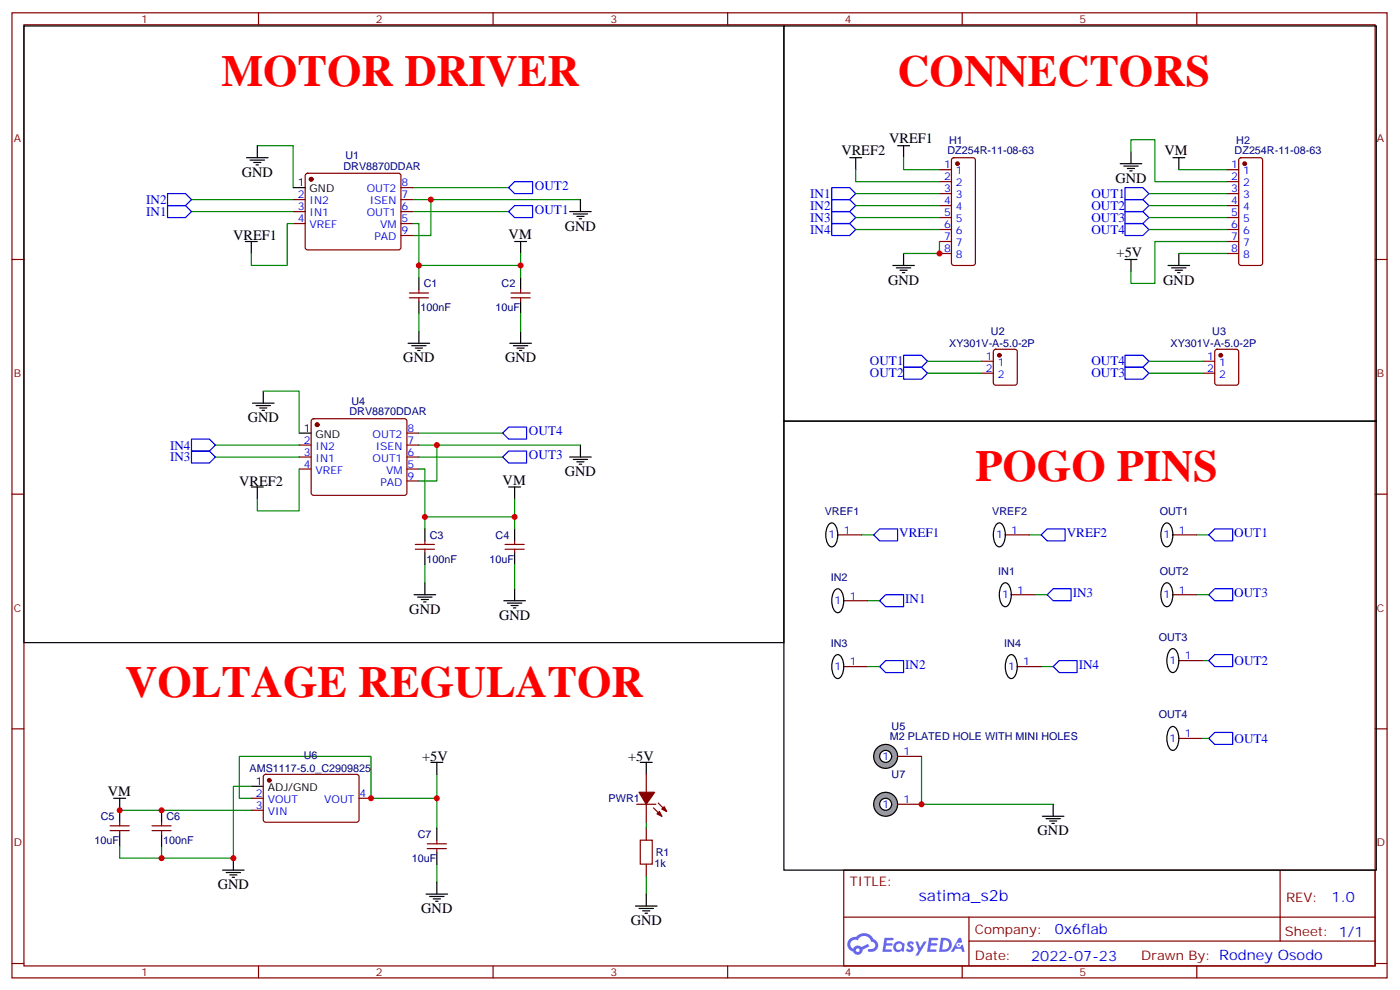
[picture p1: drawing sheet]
<svg xmlns="http://www.w3.org/2000/svg" width="413mm" height="292mm" viewBox="0 0 413 292" stroke-linecap="round" stroke-linejoin="round" font-family="sans-serif">
<g fill="none" stroke="#870000" stroke-width=".35">
<path d="M3.5 3.8h405.4v284.3h-405.4zM7.1 7.3h398.2v277.3h-398.2zM76.2 3.8v3.5M145.3 3.8v3.5M214.5 3.8v3.5M283.6 3.8v3.5M352.8 3.8v3.5M3.5 76.4h3.6M405.3 76.4h3.6M3.5 145.6h3.6M405.3 145.6h3.6M3.5 214.7h3.6"/>
<path d="M405.3 214.7h3.6M248.7 256.4h156.6v28.2h-156.6zM377.3 256.4v20.9M248.7 270.2h156.5M285.6 277.3h119.6M285.6 270.2v14.1M3.5 283.9h3.6M76.2 284.6v3.5M145.3 284.6v3.5M214.5 284.6v3.5M283.6 284.6v3.5M352.8 284.6v3.5"/>
<path d="M405.3 283.9h3.6"/>
</g>
<g fill="#5487ff">
<path d="M267.7 277.5a1.22 1.22 0 0 1 1.7 .3l-.4 .6a.47 .47 0 0 0-.3-.4 .47 .47 0 0 0-.5 .2l.1 .2a1.14 1.14 0 0 1 .8 1.7 1.14 1.14 0 0 1-1.9 0l-.2-.2 .5-.5 .7 .4a.29 .29 0 0 0 .3-.2 .29 .29 0 0 0-.2-.4 1.04 1.04 0 0 1-.6-1.7z"/>
<path d="M260.7 276.3h2.4l.3 .2-.2 .5h-1.8l-.1 .9h1.5l.3 .4-.3 .3h-1.6l-.2 1.1 1.7 .1 .2 .3-.2 .3h-2.6z"/>
<path d="M273.8 276.3h2.4l.3 .2-.1 .5h-1.8l-.2 .9h1.6l.3 .4-.4 .3h-1.6l-.1 1.1 1.7 .1 .2 .3-.2 .3h-2.6z"/>
<path d="M282.6 276.3h.7l.3 1.2-.6 .4a.69 .69 0 0 0-1 .2 .69 .69 0 0 0 .4 1 .69 .69 0 0 0 .9-.6l.5-.3 .6 2.2h-.8l-.2-.8h-1.8l-.5 .8h-.8z"/>
<path d="M269.8 277.4h.8l.6 1.8 1.1-1.8h.9l-2.6 4.2h-.8l.9-1.6z"/>
<path d="M277.4 276.3l-.6 4.1h1.3a2.11 2.11 0 0 0 2.5-2.1 2.11 2.11 0 0 0-2.5-2zM278.1 277a1.39 1.39 0 0 1 1.7 1.4 1.39 1.39 0 0 1-1.8 1.3h-.3z"/>
<path d="M263.7 277.9a1.54 1.54 0 0 0-.1 2.2 1.54 1.54 0 0 0 2.2 .1l.6 .2 .3-2.3-.2-.2h-.4a1.49 1.49 0 0 0-2.4 0zM264 278.9a.94 .94 0 0 1 1.8 0 .94 .94 0 0 1-1.8 0z"/>
<path d="M250.4 276.7a2.18 2.18 0 0 0 1.1 3.7 1.44 1.44 0 0 0 1.6 .9 1.44 1.44 0 0 0 1.2-1.5l2-1-.5-.7-1.9 .9a1.47 1.47 0 0 0-2.4 .5 1.39 1.39 0 0 1-.7-2 1.39 1.39 0 0 1 2-.4 2.12 2.12 0 0 1 2.2-1.3 2.12 2.12 0 0 1 1.9 1.7 1.14 1.14 0 0 1 1.1 1.4 1.14 1.14 0 0 1-1.7 .7 .43 .43 0 0 0-.5 .4 .43 .43 0 0 0 .4 .5 1.98 1.98 0 0 0 2.5-1.3 1.98 1.98 0 0 0-1.2-2.5 3.1 3.1 0 0 0-5.3-.7l-.9 .1zM252.3 280a.55 .55 0 0 1 1.1 0 .55 .55 0 0 1-1.1 0z"/>
<circle cx="282.6" cy="278.4" r=".26"/>
</g>
<g fill="none" stroke="#00f" stroke-width=".35">
<path d="M49.4 57h5.3l1.7 1.8-1.7 1.8h-5.3zM149.9 55.3l1.8-1.8h5.3v3.5h-5.3zM245.2 55.3h5.3l1.7 1.7-1.7 1.8h-5.3zM245.2 58.8h5.3l1.7 1.8-1.7 1.7h-5.3zM331.6 55.3h5.3l1.8 1.7-1.8 1.8h-5.3zM331.6 58.8h5.3l1.8 1.8-1.8 1.7h-5.3zM49.4 60.6h5.3l1.7 1.7-1.7 1.8h-5.3zM149.9 62.3l1.8-1.7h5.3v3.5h-5.3zM245.2 62.3h5.3l1.7 1.8-1.7 1.8h-5.3zM245.2 65.9h5.3l1.7 1.7-1.7 1.8h-5.3zM331.6 62.3h5.3l1.8 1.8-1.8 1.8h-5.3zM331.6 65.9h5.3l1.8 1.7-1.8 1.8h-5.3z"/>
<path d="M56.4 132.9h5.3l1.8 1.8-1.8 1.7h-5.3zM56.4 129.4h5.3l1.8 1.7-1.8 1.8h-5.3zM148.2 127.6l1.7-1.8h5.3v3.6h-5.3zM148.2 134.7l1.7-1.8h5.3v3.5h-5.3zM257.5 157.6l1.8-1.8h5.3v3.5h-5.3zM306.9 157.6l1.8-1.8h5.3v3.5h-5.3zM358.1 155.8h5.3v3.5h-5.3l-1.8-1.7zM259.3 177l1.8-1.8h5.2v3.6h-5.2zM310.4 173.5h5.3v3.5h-5.3l-1.7-1.8zM356.3 175.2l1.8-1.7h5.3v3.5h-5.3zM259.3 196.4l1.8-1.8h5.2v3.6h-5.2zM310.4 196.4l1.8-1.8h5.3v3.6h-5.3z"/>
<path d="M356.3 194.6l1.8-1.7h5.3v3.5h-5.3zM356.3 217.6l1.8-1.8h5.3v3.5h-5.3z"/>
</g>
<g fill="none" stroke="#870000" stroke-width=".35">
<path d="M86.4 58.8h3.6M90.2 51.3l.5-.3h26.8l.5 .3 .2 .5v21.1l-.3 .5-.4 .2h-26.8l-.5-.2-.2-.5v-21.1zM118.2 58.8h3.5M118.2 55.3h3.5M276.9 50h3.6M276.9 53.5h3.6M276.9 57h3.6M280.7 46.7l.5-.2h5.6l.5 .2 .2 .5v30.3l-.2 .5-.5 .2h-5.6l-.5-.2-.2-.5v-30.3zM361.6 50h3.5M361.6 53.5h3.5M361.6 57h3.5M365.4 46.7l.4-.2h5.7l.5 .2 .2 .5v30.3l-.3 .5-.4 .2h-5.7l-.5-.2-.2-.5v-30.3z"/>
<path d="M86.4 62.3h3.6M86.4 65.9h3.6M118.2 62.3h3.5M118.2 65.9h3.5M118.2 69.4h3.5M276.9 60.6h3.6M276.9 64.1h3.6M276.9 67.6h3.6M276.9 71.2h3.6M276.9 74.7h3.6M361.6 60.6h3.5M361.6 64.1h3.5"/>
<path d="M361.6 67.6h3.5M361.6 71.2h3.5M361.6 74.7h3.5M88.2 131.1h3.5M88.2 134.7h3.5M88.2 138.2h3.5M92 123.6l.4-.2h26.8l.5 .2 .2 .5v21.1l-.2 .5-.5 .2h-26.8l-.5-.2-.2-.5v-21.1zM119.9 131.1h3.6M119.9 134.7h3.6M119.9 138.2h3.6M119.9 127.6h3.6M119.9 141.7h3.6"/>
<path d="M246.9 157.6h7.1M296.3 157.6h7.1M345.7 157.6h7.1M248.7 177h7.1M298.1 175.2h7.1M345.7 175.2h7.1M248.7 196.4h7.1M299.9 196.4h7M347.5 194.6h7M347.5 217.6h7"/>
</g>
<g fill="none" stroke="#000" stroke-width=".35">
<path d="M231.1 7.7h174.6v116.4h-174.6zM72.7 46.5h6.3M73.7 47.2h4.3M74.8 47.9h2.1M75.5 48.6h.7M75.8 42.9v3.6M86.4 55.3h3.6M171.1 58.8v3.5M250.5 46.5h3.5M252.2 46.5v3.5M264.6 42.9h3.5M266.3 42.9v3.6"/>
<path d="M345.7 46.5h3.5M347.5 46.5v3.5M72.3 71.2h3.5M74.1 71.2v3.5M151.7 71.2h3.5M153.5 71.2v3.5M167.9 62.3h6.4M169 63h4.2M170 63.7h2.2M170.7 64.5h.7M263.2 78.2h6.3M264.2 78.9h4.3"/>
<path d="M265.3 79.6h2.1M266.3 74.7v3.5M344.3 78.2h6.4M345.4 78.9h4.2M346.4 79.6h2.1M347.5 74.7v3.5M266 80.3h.7M347.1 80.3h.7M74.4 118.8h6.4M75.5 119.5h4.2M77.6 115.3v3.5M76.6 120.2h2.1"/>
<path d="M77.3 120.9h.7M88.2 127.6h3.5M167.9 134.7h6.4M169 135.4h4.2M170 136.1h2.2M170.7 136.8h.7M171.1 131.1v3.6M231.1 124.1h174.6v132.3h-174.6zM74.1 143.5h3.5M75.8 143.5v3.5M149.9 143.5h3.6M151.7 143.5v3.5"/>
<path d="M244.4 154.4a1.31 1.31 0 0 1 1.4-.2 1.31 1.31 0 0 1 .8 1.2 5.3 5.3 0 0 1-1 5.6 1.77 1.77 0 0 1-2-1.9l-.1-2.3 .3-1.4zM293.8 154.4a1.31 1.31 0 0 1 1.4-.2 1.31 1.31 0 0 1 .7 1.2 5.3 5.3 0 0 1-.9 5.6 1.77 1.77 0 0 1-2-1.9l-.1-2.3 .3-1.4zM343.2 154.4a1.31 1.31 0 0 1 1.4-.2 1.31 1.31 0 0 1 .7 1.2 5.3 5.3 0 0 1-.9 5.6 1.77 1.77 0 0 1-2-1.9l-.2-2.3 .4-1.4zM246.2 173.8a1.31 1.31 0 0 1 1.3-.2 1.31 1.31 0 0 1 .8 1.2 5.3 5.3 0 0 1-1 5.6 1.77 1.77 0 0 1-1.9-1.9l-.2-2.3 .4-1.4zM295.6 172.1a1.31 1.31 0 0 1 1.3-.2 1.31 1.31 0 0 1 .8 1.1 5.3 5.3 0 0 1-1 5.7 1.77 1.77 0 0 1-2-1.9l-.1-2.4 .4-1.4zM343.2 172.1a1.31 1.31 0 0 1 1.4-.2 1.31 1.31 0 0 1 .7 1.1 5.3 5.3 0 0 1-.9 5.7 1.77 1.77 0 0 1-2-1.9l-.2-2.4 .4-1.4zM246.2 193.2a1.31 1.31 0 0 1 1.3-.2 1.31 1.31 0 0 1 .8 1.2 5.3 5.3 0 0 1-1 5.6 1.77 1.77 0 0 1-1.9-1.9l-.2-2.3 .4-1.4zM297.3 193.2a1.31 1.31 0 0 1 1.4-.2 1.31 1.31 0 0 1 .8 1.2 5.3 5.3 0 0 1-1 5.6 1.77 1.77 0 0 1-2-1.9l-.1-2.3 .3-1.4zM344.9 191.5a1.31 1.31 0 0 1 1.4-.2 1.31 1.31 0 0 1 .8 1.1 5.3 5.3 0 0 1-1 5.7 1.77 1.77 0 0 1-2-1.9l-.1-2.4 .3-1.4zM344.9 214.4a1.31 1.31 0 0 1 1.4-.2 1.31 1.31 0 0 1 .8 1.2 5.3 5.3 0 0 1-1 5.6 1.77 1.77 0 0 1-2-1.9l-.1-2.4 .3-1.3zM310.4 237v3.5M307.3 240.5h6.3"/>
<path d="M308.3 241.2h4.3M309.4 241.9h2.1M310.1 242.6h.7"/>
</g>
<g fill="none" stroke="#008700" stroke-width=".35">
<path d="M56.4 58.8h30M75.8 42.9h10.6v12.4M121.7 58.8h49.4M121.7 55.3h28.2M127 58.8v10.6h-5.3M252.2 50v3.5h24.7M252.2 57h24.7M266.3 46.5v3.5h10.6M338.7 57h22.9M56.4 62.3h30M121.7 62.3h28.2M252.2 60.6h24.7"/>
<path d="M252.2 64.1h24.7M252.2 67.6h24.7M276.9 71.2v3.5h-10.6M338.7 60.6h22.9M338.7 64.1h22.9M338.7 67.6h22.9M77.6 115.3h10.6v12.3M63.5 131.1h24.7M63.5 134.7h24.7M123.5 131.1h47.6M123.5 134.7h24.7M123.5 127.6h24.7"/>
<path d="M128.8 131.1v10.6h-5.3M254 157.6h3.5M303.4 157.6h3.5M352.8 157.6h3.5M255.8 177h3.5M305.2 175.2h3.5M352.8 175.2h3.5M255.8 196.4h3.5M306.9 196.4h3.5M354.5 194.6h1.8M354.5 217.6h1.8M271.6 222.8v14.2h38.8"/>
</g>
<g fill="#870000" stroke="#870000" stroke-width=".35">
<circle cx="91.7" cy="52.8" r=".53"/>
<circle cx="93.5" cy="125.1" r=".53"/>
<circle cx="282.2" cy="48.2" r=".53"/>
<circle cx="366.9" cy="48.2" r=".53"/>
</g>
<circle cx="261.1" cy="237" r="3.5" fill="#999" stroke="#000" stroke-width=".35"/>
<circle cx="261.1" cy="237" r="1.76" fill="#fff" stroke="#000" stroke-width=".35"/>
<path d="M264.6 237h7" fill="none" stroke="#870000" stroke-width=".35"/>
<circle cx="261.1" cy="222.8" r="3.5" fill="#999" stroke="#000" stroke-width=".35"/>
<circle cx="261.1" cy="222.8" r="1.76" fill="#fff" stroke="#000" stroke-width=".35"/>
<g fill="none" stroke="#870000" stroke-width=".35">
<path d="M120.6 86.3h5.7M120.6 87.7h5.7M123.5 85.3v1M123.5 87.7v1.1M150.6 86.3h5.7M150.6 87.7h5.7M153.5 85.3v1M153.5 87.7v1.1M289.3 106.4h3.5M289.3 110h3.5M293 103.1l.5-.2h5.7l.6 .4 .1 9.5-.5 .6-5.9 .1-.6-.5-.1-9.4zM354.5 106.4h3.6"/>
<path d="M354.5 110h3.6M358.3 103.1l.5-.2h5.6l.7 .4v9.5l-.4 .6-5.9 .1-.7-.5v-9.4zM125.2 159.3v1.1M151.7 159.3v1.1M122.4 160.4h5.7M122.4 161.8h5.7M125.2 161.8v1.1M148.9 160.4h5.6M148.9 161.8h5.6M151.7 161.8v1.1M74.1 235.2h3.5M74.1 238.7h3.5"/>
<path d="M77.8 228.3l.5-.2 27.1 .1 .4 .6v13l-.7 .5-27.1-.1-.4-.7v-12.7zM105.8 235.2h3.6M187.7 237h5.6M190.5 228.1v5.3M190.5 237v5.3M192.6 238l2.5 2.5M194 236.6l2.5 2.5M264.6 222.8h7M32.5 244.7h5.6M32.5 243.3h5.6M35.3 242.3v1M35.3 244.7v1.1"/>
<path d="M44.8 244.7h5.6M44.8 243.3h5.6M47.6 242.3v1M47.6 244.7v1.1M125.9 248.6h5.7M125.9 250h5.7M128.8 247.5v1.1M128.8 250v1.1M190.5 244v3.5M190.5 254.6v3.5"/>
</g>
<g fill="#870000" stroke="#870000" stroke-width=".35">
<path d="M193.7 239.8l.7-.7 .7 1.4z"/>
<path d="M195.1 238.4l.7-.7 .7 1.4z"/>
<path d="M188.4 233.4h4.6l-2.5 3.6z"/>
<circle cx="294.6" cy="104.7" r=".53"/>
<circle cx="359.8" cy="104.7" r=".53"/>
<circle cx="79.4" cy="229.9" r=".53"/>
</g>
<path d="M266.3 104.7h5.3l1.8 1.7-1.8 1.8h-5.3zM266.3 108.2h5.3l1.8 1.8-1.8 1.7h-5.3zM331.6 104.7h5.3l1.8 1.7-1.8 1.8h-5.3zM331.6 108.2h5.3l1.8 1.8-1.8 1.7h-5.3z" fill="none" stroke="#00f" stroke-width=".35"/>
<g fill="none" stroke="#008700" stroke-width=".35">
<path d="M333.4 44.7v-3.5h7v12.3h21.2M347.5 50h14.1M86.4 65.9h-1.7v12.3h-10.6v-3.5M121.7 65.9h1.8v12.3h30v-3.5M123.5 78.2v3.5M153.5 78.2v3.5M347.5 74.7h14.1M361.6 71.2h-21.2v12.3h-7v-3.5M123.5 92.3v5.3M153.5 92.3v5.3M273.4 106.4h15.9M273.4 110h15.9"/>
<path d="M338.7 106.4h15.8M338.7 110h15.8M88.2 138.2v12.3h-12.4v-3.5M123.5 138.2h1.7v14.1h26.5v-5.3M125.2 152.3v3.5M151.7 152.3v3.5M125.2 166.4v5.3M151.7 166.4v7.1M35.3 238.7h38.8M74.1 235.2h-3.5v-12.4h38.8v12.4h19.4M74.1 231.7h-5.3v21.1h-33.5v-3.5M128.8 228.1v15.9"/>
<path d="M47.6 249.3v3.5M128.8 254.6v5.3M190.5 242.3v1.7M190.5 258.1v5.3"/>
</g>
<path d="M188.7 247.5h3.6v7.1h-3.6z" fill="none" stroke="#a10000" stroke-width=".35"/>
<g fill="none" stroke="#000" stroke-width=".35">
<path d="M7.1 7.7h224v181.6h-224zM330.2 48.2h6.3M331.3 48.9h4.2M332.3 49.6h2.1M333 50.3h.7M333.4 44.7v3.5M331.6 76.4h3.5M333.4 76.4v3.6M123.5 81.7v3.6M123.5 88.8v3.5M123.5 97.6v3.5M153.5 81.7v3.6"/>
<path d="M153.5 88.8v3.5M153.5 97.6v3.5M120.3 101.1h6.3M121.4 101.8h4.2M122.4 102.6h2.1M123.1 103.3h.7M150.3 101.1h6.3M151.3 101.8h4.3M152.4 102.6h2.1M153.1 103.3h.7M125.2 155.8v3.5M151.7 155.8v3.5"/>
<path d="M122.1 175.2h6.3M123.1 175.9h4.3M124.2 176.6h2.1M124.9 177.3h.7M125.2 162.9v3.5M125.2 171.7v3.5M148.5 177h6.4M149.6 177.7h4.2M150.6 178.4h2.2M151.3 179.1h.7M151.7 162.9v3.5M151.7 173.5v3.5"/>
<path d="M33.5 235.2h3.5M35.3 235.2v7.1M47.6 238.7v3.6M74.1 231.7h3.5M127 224.6h3.5M128.8 224.6v3.5M188.7 224.6h3.6M190.5 224.6v3.5M35.3 245.8v3.5M47.6 245.8v3.5M65.6 256.4h6.4M66.7 257.1h4.2"/>
<path d="M67.7 257.8h2.1M68.4 258.5h.7M68.8 252.8v3.6M128.8 244v3.5M128.8 251.1v3.5M128.8 259.9v3.5M125.6 263.4h6.3M126.6 264.1h4.3M127.7 264.8h2.1M128.4 265.5h.7M187.3 266.9h6.4M188.4 267.7h4.2"/>
<path d="M189.4 268.4h2.2M190.1 269.1h.8M190.5 263.4v3.5"/>
</g>
<g fill="#c00">
<circle cx="127" cy="58.8" r=".88"/>
<circle cx="128.8" cy="131.1" r=".88"/>
<circle cx="276.9" cy="74.7" r=".88"/>
<circle cx="271.6" cy="237" r=".88"/>
<circle cx="128.8" cy="235.2" r=".88"/>
<circle cx="109.4" cy="235.2" r=".88"/>
<circle cx="47.6" cy="238.7" r=".88"/>
<circle cx="47.6" cy="252.8" r=".88"/>
<circle cx="35.3" cy="238.7" r=".88"/>
<circle cx="68.8" cy="252.8" r=".88"/>
<circle cx="151.7" cy="152.3" r=".88"/>
<circle cx="153.5" cy="78.2" r=".88"/>
<circle cx="123.5" cy="78.2" r=".88"/>
<circle cx="125.2" cy="152.3" r=".88"/>
</g>
<g font-size="13.1" fill="#f00">
<text x="65.3" y="25.3">MOTOR DRIVER</text>
<text x="264.6" y="25.3">CONNECTORS</text>
<text x="287.5" y="141.7">POGO PINS</text>
<text x="37" y="205.2">VOLTAGE REGULATOR</text>
</g>
<text font-size="4.6" fill="#00f" x="270.8" y="265.4">satima_s2b</text>
<g font-size="4.2">
<text x="248" y="45.8">VREF2</text>
<text x="262.1" y="42.2">VREF1</text>
<text x="343.3" y="45.8">VM</text>
<text x="71.3" y="52.1">GND</text>
<text x="328.8" y="53.9">GND</text>
<text x="68.7" y="70.8">VREF1</text>
<text x="149.9" y="70.4">VM</text>
<text x="166.5" y="68">GND</text>
<text x="329.1" y="75.7">+5V</text>
<text x="261.8" y="83.9">GND</text>
<text x="342.9" y="83.9">GND</text>
<text x="118.9" y="106.8">GND</text>
<text x="148.9" y="106.8">GND</text>
<text x="73" y="124.4">GND</text>
<text x="70.5" y="143.1">VREF2</text>
<text x="148.2" y="142.8">VM</text>
<text x="166.5" y="140.3">GND</text>
<text x="120.6" y="180.9">GND</text>
<text x="147.1" y="182.6">GND</text>
<text x="124.4" y="224.3">+5V</text>
<text x="185.1" y="224.2">+5V</text>
<text x="31.7" y="234.5">VM</text>
<text x="305.9" y="246.1">GND</text>
<text x="64.2" y="262">GND</text>
<text x="124.2" y="269.1">GND</text>
<text x="185.9" y="272.6">GND</text>
</g>
<g font-size="4.2" fill="#00f">
<text x="392.5" y="265.6">1.0</text>
<text x="310.9" y="275.2">0x6flab</text>
<text x="304" y="283">2022-07-23</text>
</g>
<g font-size="3.9" fill="#00f">
<text x="157.7" y="56">OUT2</text>
<text x="238.8" y="58.3">IN1</text>
<text x="321.7" y="58.3">OUT1</text>
<text x="43.1" y="63.6">IN1</text>
<text x="43.1" y="60.1">IN2</text>
<text x="157.7" y="63">OUT1</text>
<text x="238.8" y="61.8">IN2</text>
<text x="238.8" y="65.3">IN3</text>
<text x="321.7" y="61.8">OUT2</text>
<text x="321.7" y="65.3">OUT3</text>
<text x="238.8" y="68.9">IN4</text>
<text x="321.7" y="68.9">OUT4</text>
<text x="256.4" y="107.7">OUT1</text>
<text x="321.7" y="107.7">OUT4</text>
<text x="256.4" y="111.2">OUT2</text>
<text x="321.7" y="111.2">OUT3</text>
<text x="155.9" y="128.3">OUT4</text>
<text x="50.1" y="136">IN3</text>
<text x="50.1" y="132.4">IN4</text>
<text x="155.9" y="135.4">OUT3</text>
<text x="265.1" y="158.3">VREF1</text>
<text x="314.5" y="158.3">VREF2</text>
<text x="363.8" y="158.3">OUT1</text>
<text x="266.8" y="177.7">IN1</text>
<text x="316.2" y="176">IN3</text>
<text x="363.8" y="176">OUT3</text>
<text x="266.8" y="197.1">IN2</text>
<text x="318" y="197.1">IN4</text>
<text x="363.9" y="195.8">OUT2</text>
<text x="363.9" y="218.8">OUT4</text>
</g>
<g font-size="3.9" fill="#800">
<text x="250.5" y="260.9">TITLE:</text>
<text x="379.1" y="265.6">REV:</text>
<text x="287.4" y="275.1">Company:</text>
<text x="378.7" y="275.8">Sheet: 1/1</text>
<text x="287.4" y="282.8">Date:</text>
<text x="336.4" y="282.9">Drawn By: Rodney Osodo</text>
</g>
<g font-size="3.2" fill="#800">
<text x="41.6" y="6.8">1</text>
<text x="110.8" y="6.8">2</text>
<text x="179.9" y="6.8">3</text>
<text x="249.1" y="6.8">4</text>
<text x="318.2" y="6.8">5</text>
<text x="4.1" y="41.9">A</text>
<text x="405.9" y="41.9">A</text>
<text x="4.1" y="111">B</text>
<text x="405.9" y="111">B</text>
<text x="4.1" y="180.2">C</text>
<text x="405.9" y="180.2">C</text>
<text x="4.1" y="249.3">D</text>
<text x="405.9" y="249.3">D</text>
<text x="41.6" y="287.6">1</text>
<text x="110.8" y="287.6">2</text>
<text x="179.9" y="287.6">3</text>
<text x="249.1" y="287.6">4</text>
<text x="318.2" y="287.6">5</text>
</g>
<g font-size="3.2" fill="#000080">
<text x="101.8" y="47">U1</text>
<text x="279.3" y="45.3">DZ254R-11-08-63</text>
<text x="279.7" y="42.3">H1</text>
<text x="363.9" y="45.3">DZ254R-11-08-63</text>
<text x="364.4" y="42.3">H2</text>
<text x="101.3" y="50">DRV8870DDAR</text>
<text x="124.9" y="84.6">C1</text>
<text x="147.9" y="84.6">C2</text>
<text x="124" y="91.7">100nF</text>
<text x="146.1" y="91.7">10uF</text>
<text x="292.1" y="98.8">U2</text>
<text x="357.4" y="98.8">U3</text>
<text x="279.8" y="102.3">XY301V-A-5.0-2P</text>
<text x="345.1" y="102.3">XY301V-A-5.0-2P</text>
<text x="103.6" y="119.3">U4</text>
<text x="103" y="122.3">DRV8870DDAR</text>
<text x="243.1" y="151.7">VREF1</text>
<text x="292.5" y="151.7">VREF2</text>
<text x="341.9" y="151.7">OUT1</text>
<text x="126.7" y="158.7">C3</text>
<text x="146.1" y="158.7">C4</text>
<text x="125.7" y="165.8">100nF</text>
<text x="144.3" y="165.8">10uF</text>
<text x="244.9" y="171.1">IN2</text>
<text x="294.3" y="169.3">IN1</text>
<text x="341.9" y="169.3">OUT2</text>
<text x="244.9" y="190.5">IN3</text>
<text x="296" y="190.5">IN4</text>
<text x="341.6" y="188.8">OUT3</text>
<text x="262.8" y="215.2">U5</text>
<text x="341.6" y="211.7">OUT4</text>
<text x="262.3" y="218.1">M2 PLATED HOLE WITH MINI HOLES</text>
<text x="73.6" y="227.5">AMS1117-5.0_C2909825</text>
<text x="89.5" y="223.8">U6</text>
<text x="262.8" y="229.3">U7</text>
<text x="179.4" y="236.3">PWR1</text>
<text x="29.7" y="241.6">C5</text>
<text x="49.1" y="241.6">C6</text>
<text x="27.9" y="248.7">10uF</text>
<text x="48.1" y="248.7">100nF</text>
<text x="123.2" y="246.9">C7</text>
<text x="121.4" y="254">10uF</text>
<text x="193" y="255.3">1k</text>
<text x="193.3" y="252.1">R1</text>
</g>
<g font-size="3.2" fill="#00f">
<text x="278.3" y="49.6">1</text>
<text x="278.3" y="53.2">2</text>
<text x="281.8" y="51.4">1</text>
<text x="362.9" y="49.6">1</text>
<text x="362.9" y="53.2">2</text>
<text x="366.4" y="51.4">1</text>
<text x="87.8" y="58.5">2</text>
<text x="108.1" y="56.7">OUT2</text>
<text x="118.4" y="58.5">7</text>
<text x="118.4" y="54.9">8</text>
<text x="278.3" y="56.7">3</text>
<text x="281.8" y="54.9">2</text>
<text x="281.8" y="58.5">3</text>
<text x="362.9" y="56.7">3</text>
<text x="366.4" y="54.9">2</text>
<text x="366.4" y="58.5">3</text>
<text x="87.8" y="62">3</text>
<text x="87.8" y="65.5">4</text>
<text x="91.3" y="60.2">IN2</text>
<text x="91.3" y="63.7">IN1</text>
<text x="108.1" y="63.7">OUT1</text>
<text x="109" y="60.2">ISEN</text>
<text x="118.4" y="65.5">5</text>
<text x="118.4" y="62">6</text>
<text x="278.3" y="60.2">4</text>
<text x="278.3" y="63.7">5</text>
<text x="281.8" y="62">4</text>
<text x="281.8" y="65.5">5</text>
<text x="362.9" y="60.2">4</text>
<text x="362.9" y="63.7">5</text>
<text x="366.4" y="62">4</text>
<text x="366.4" y="65.5">5</text>
<text x="91.3" y="67.3">VREF</text>
<text x="110.3" y="70.8">PAD</text>
<text x="112" y="67.3">VM</text>
<text x="118.4" y="69">9</text>
<text x="278.3" y="67.3">6</text>
<text x="278.3" y="70.8">7</text>
<text x="281.8" y="69">6</text>
<text x="362.9" y="67.3">6</text>
<text x="362.9" y="70.8">7</text>
<text x="366.4" y="69">6</text>
<text x="278.3" y="74.3">8</text>
<text x="281.8" y="72.6">7</text>
<text x="281.8" y="76.1">8</text>
<text x="362.9" y="74.3">8</text>
<text x="366.4" y="72.6">7</text>
<text x="366.4" y="76.1">8</text>
<text x="290.6" y="106.1">1</text>
<text x="294.1" y="107.8">1</text>
<text x="355.9" y="106.1">1</text>
<text x="359.4" y="107.8">1</text>
<text x="290.6" y="109.6">2</text>
<text x="294.1" y="111.4">2</text>
<text x="355.9" y="109.6">2</text>
<text x="359.4" y="111.4">2</text>
<text x="89.5" y="130.8">2</text>
<text x="109.8" y="129">OUT2</text>
<text x="120.1" y="130.8">7</text>
<text x="120.1" y="127.2">8</text>
<text x="89.5" y="134.3">3</text>
<text x="89.5" y="137.8">4</text>
<text x="93" y="132.5">IN2</text>
<text x="93" y="136.1">IN1</text>
<text x="109.8" y="136.1">OUT1</text>
<text x="110.8" y="132.5">ISEN</text>
<text x="120.1" y="137.8">5</text>
<text x="120.1" y="134.3">6</text>
<text x="93" y="139.6">VREF</text>
<text x="112.1" y="143.1">PAD</text>
<text x="113.8" y="139.6">VM</text>
<text x="120.1" y="141.4">9</text>
<text x="244.2" y="158.6">1</text>
<text x="248.7" y="157.2">1</text>
<text x="293.6" y="158.6">1</text>
<text x="298.1" y="157.2">1</text>
<text x="343" y="158.6">1</text>
<text x="347.5" y="157.2">1</text>
<text x="246" y="178">1</text>
<text x="250.5" y="176.6">1</text>
<text x="295.4" y="176.3">1</text>
<text x="299.9" y="174.9">1</text>
<text x="343" y="176.3">1</text>
<text x="347.5" y="174.9">1</text>
<text x="246" y="197.4">1</text>
<text x="250.5" y="196">1</text>
<text x="297.1" y="197.4">1</text>
<text x="301.6" y="196">1</text>
<text x="344.8" y="195.7">1</text>
<text x="349.2" y="194.3">1</text>
<text x="344.8" y="218.6">1</text>
<text x="349.2" y="217.2">1</text>
<text x="260.1" y="223.9">1</text>
<text x="266.3" y="222.5">1</text>
<text x="75.4" y="238.4">3</text>
<text x="75.4" y="234.8">2</text>
<text x="78.9" y="236.6">VOUT</text>
<text x="95.6" y="236.6">VOUT</text>
<text x="106" y="234.8">4</text>
<text x="260.1" y="238">1</text>
<text x="266.3" y="236.6">1</text>
<text x="78.9" y="240.1">VIN</text>
</g>
<g font-size="3.2">
<text x="87.8" y="54.9">1</text>
<text x="91.3" y="56.7">GND</text>
<text x="89.5" y="127.2">1</text>
<text x="93" y="129">GND</text>
<text x="75.4" y="231.3">1</text>
<text x="78.9" y="233.1">ADJ/GND</text>
</g>
</svg>
